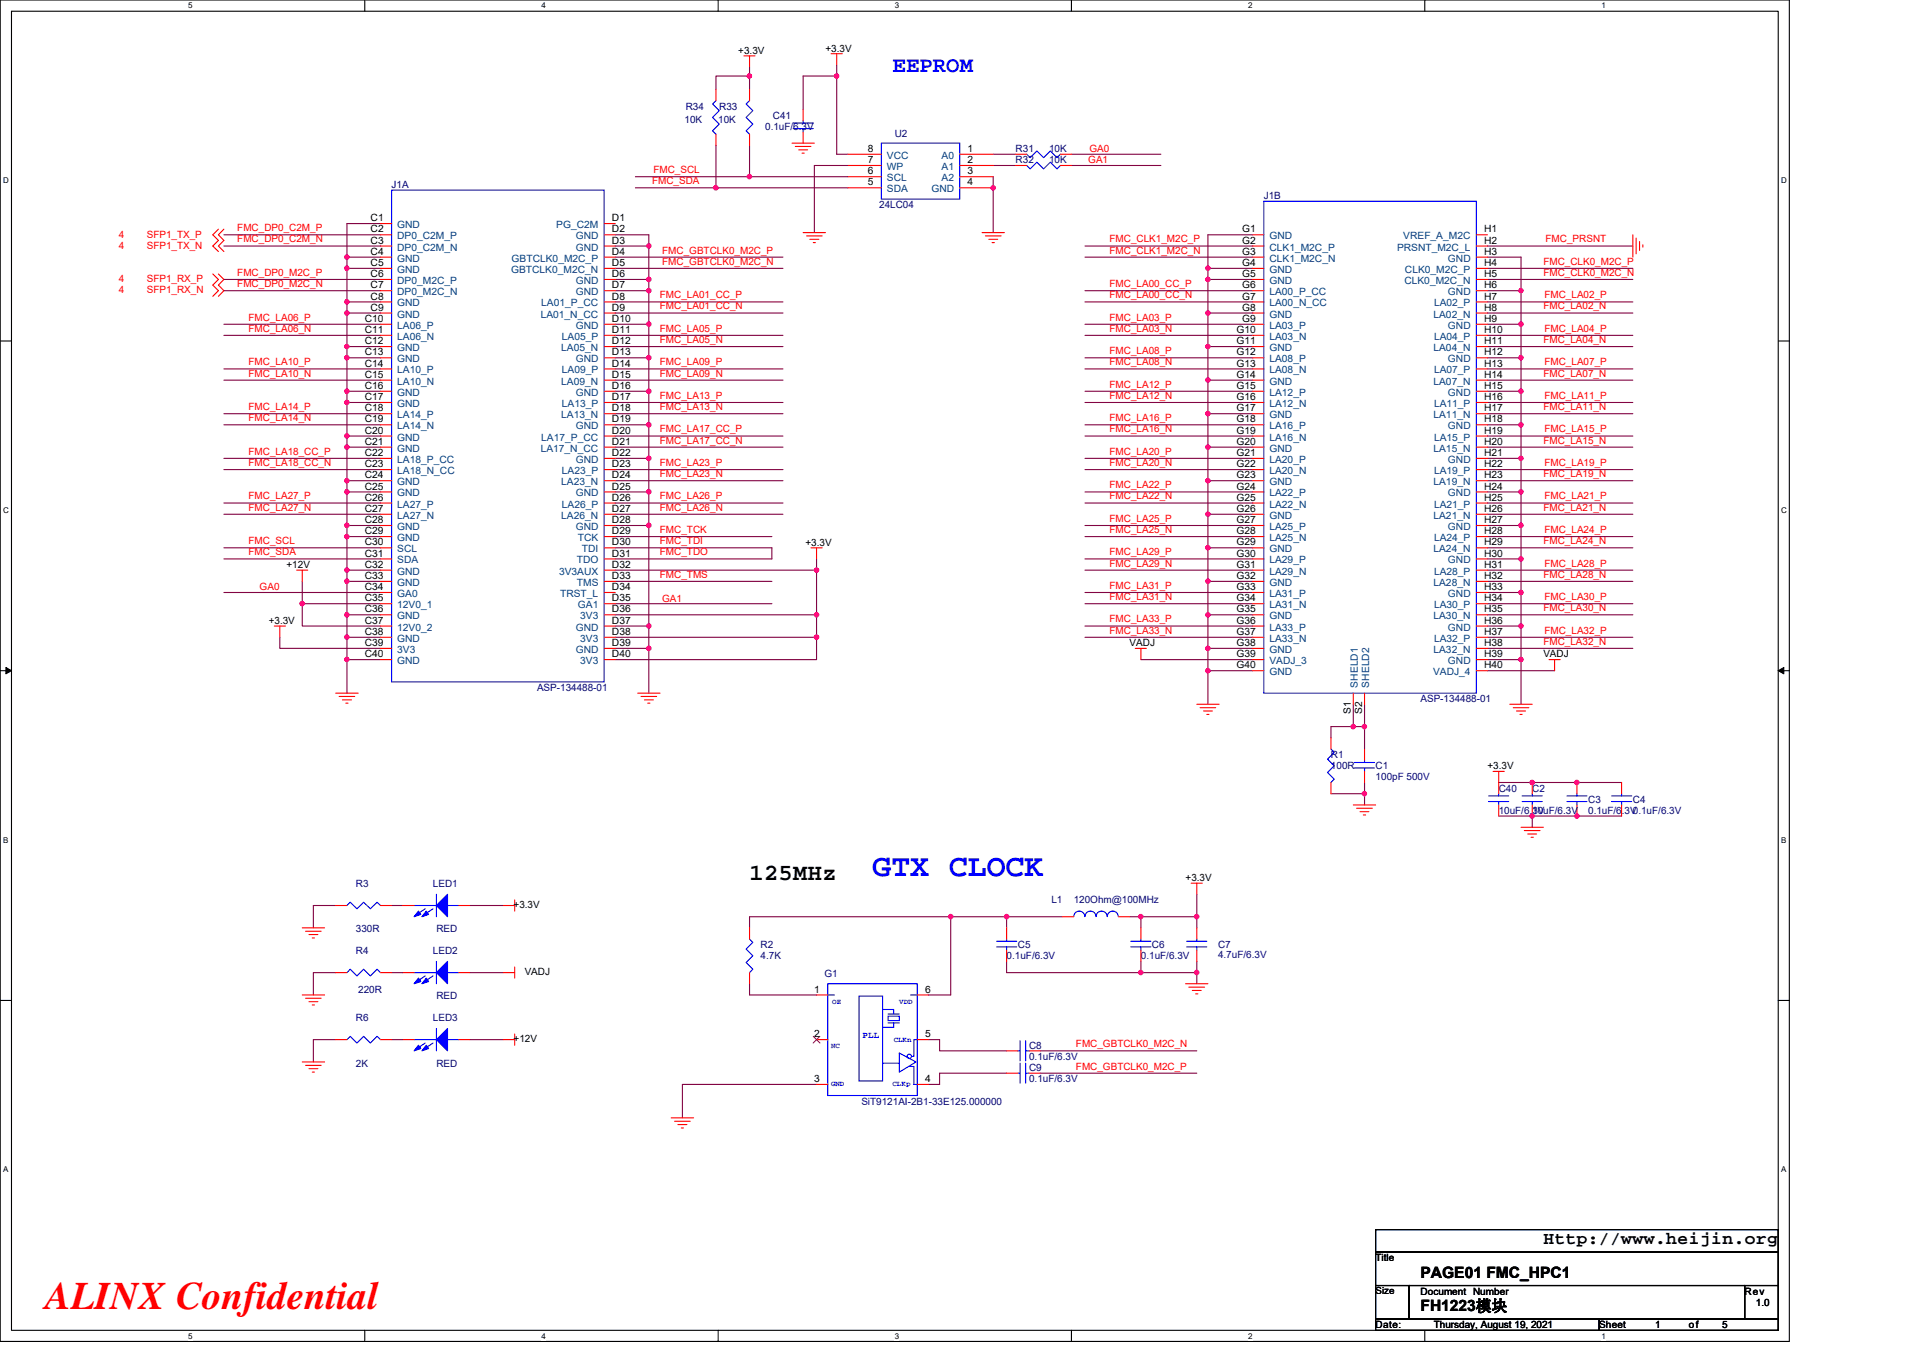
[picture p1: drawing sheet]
<svg xmlns="http://www.w3.org/2000/svg" width="297mm" height="210mm" viewBox="0 0 297 210" stroke-linecap="round" stroke-linejoin="round" font-family="sans-serif">
<path d="M0 0h276.4v207.3h-276.4zM1.8 1.7h272.9v203.8h-272.9z" fill="none" stroke="#000" stroke-width=".17"/>
<g fill="#fff">
<path d="M29.1 .2h.6v1.4h-.6z"/>
<path d="M29.1 205.7h.6v1.4h-.6z"/>
</g>
<path d="M56.3 0v1.7M56.3 205.5v1.8" fill="none" stroke="#000" stroke-width=".17"/>
<g fill="#fff">
<path d="M83.6 .2h.7v1.4h-.7z"/>
<path d="M83.6 205.7h.7v1.4h-.7z"/>
</g>
<path d="M110.9 0v1.7M110.9 205.5v1.8" fill="none" stroke="#000" stroke-width=".17"/>
<g fill="#fff">
<path d="M138.2 .2h.7v1.4h-.7z"/>
<path d="M138.2 205.7h.7v1.4h-.7z"/>
</g>
<path d="M165.5 0v1.7M165.5 205.5v1.8" fill="none" stroke="#000" stroke-width=".17"/>
<g fill="#fff">
<path d="M192.8 .2h.6v1.4h-.6z"/>
<path d="M192.8 205.7h.6v1.4h-.6z"/>
</g>
<path d="M220.1 0v1.7M220.1 205.5v1.8" fill="none" stroke="#000" stroke-width=".17"/>
<g fill="#fff">
<path d="M247.4 .2h.6v1.4h-.6z"/>
<path d="M247.4 205.7h.6v1.4h-.6z"/>
<path d="M.5 27.2h.8v1.4h-.8z"/>
<path d="M275.1 27.2h.9v1.4h-.9z"/>
<path d="M.5 78.1h.8v1.4h-.8z"/>
<path d="M275.1 78.1h.9v1.4h-.9z"/>
</g>
<path d="M0 52.7h1.8M274.7 52.7h1.7" fill="none" stroke="#000" stroke-width=".17"/>
<g fill="#fff">
<path d="M.5 129.1h.8v1.4h-.8z"/>
<path d="M275.1 129.1h.8v1.4h-.8z"/>
</g>
<path d="M0 103.6h1.8M274.7 103.6h1.7" fill="none" stroke="#000" stroke-width=".17"/>
<path d="M.9 103.1l.9 .5-.9 .5zM274.7 103.6l.8-.5v1z" fill="#000" stroke="#000" stroke-width=".15"/>
<g fill="#fff">
<path d="M.5 180h.8v1.4h-.8z"/>
<path d="M275.1 180h.8v1.4h-.8z"/>
</g>
<path d="M0 154.6h1.8M274.7 154.6h1.7M212.5 190h62.2v3.5h-62.2zM212.5 193.5h62.2v5.1h-62.2zM212.5 198.6h5.2v5.2h-5.2zM217.7 198.6h51.8v5.2h-51.8zM269.5 198.6h5.2v5.2h-5.2zM212.5 203.8h34.5v1.7h-34.5zM247 203.8h27.7v1.7h-27.7z" fill="none" stroke="#000" stroke-width=".17"/>
<g fill="none" stroke="#800040" stroke-width=".17">
<path d="M115.8 11.7h-5.2v2.1M115.8 11.7v2.1M115.8 10.4v1.3M129.2 11.7v12.1h1.8M129.2 11.7h-5.1v5.2M129.2 10v1.7M34.6 36.3h24.2M34.6 38h24.2M53.6 39.7h5.2M53.6 39.7v1.8M58.8 34.5h-5.2v5.2M95 39.7h25.9"/>
<path d="M95 36.3h5.2v1.7M95 38h5.2M98.1 29h12.5M98.1 27.3h17.7M100.2 38v5.2M110.6 29h20.4M110.6 22.5v6.5M115.8 27.3h15.2M115.8 22.5v4.8M131 25.6h-5.2v10.3M153.4 23.8h3.5M153.4 25.6h3.5"/>
<path d="M153.4 27.3v8.6M165.5 25.6h13.8M165.5 23.8h13.8M167.6 38h25.9M167.6 39.7h25.9M193.5 36.3h-6.9v5.2M229.8 39.7h5.1v5.2M229.8 38h22.4M34.6 43.2h24.2M34.6 44.9h24.2M34.6 51.8h24.2M34.6 57h24.2"/>
<path d="M34.6 58.7h24.2M34.6 50.1h24.2M53.6 55.3h5.2M53.6 53.6h5.2M53.6 48.4h5.2M53.6 46.7h5.2M53.6 41.5h5.2M53.6 55.3v5.2M53.6 53.6v1.7M53.6 48.4v5.2M53.6 46.7v1.7M53.6 41.5v5.2"/>
<path d="M95 41.5h25.9M95 46.7h25.9M95 48.4h25.9M95 51.8h25.9M95 53.6h25.9M95 57h25.9M95 58.7h25.9M95 55.3h5.2M95 50.1h5.2M95 44.9h5.2M95 43.2h5.2M100.2 55.3v5.2"/>
<path d="M100.2 50.1v5.2M100.2 43.2v1.7M100.2 44.9v5.2M167.6 44.9h25.9M167.6 46.7h25.9M167.6 50.1h25.9M167.6 51.8h25.9M167.6 55.3h25.9M167.6 57h25.9M186.6 58.7h6.9M186.6 41.5h6.9M186.6 43.2h6.9"/>
<path d="M186.6 43.2v5.2h6.9M186.6 48.4v5.2h6.9M186.6 58.7v5.2h6.9M186.6 41.5v1.7M186.6 53.6v5.1M229.8 55.3h5.1M229.8 50.1h5.1M229.8 44.9h5.1M229.8 41.5h22.4M229.8 43.2h22.4M229.8 46.7h22.4M229.8 48.4h22.4"/>
<path d="M229.8 51.8h22.4M229.8 53.6h22.4M229.8 57h22.4M229.8 58.7h22.4M234.9 55.3v5.2M234.9 50.1v5.2M234.9 44.9v5.2M34.6 63.9h24.2M34.6 65.6h24.2M34.6 70.8h24.2M34.6 72.6h24.2M34.6 77.7h24.2"/>
<path d="M34.6 79.5h24.2M53.6 76h5.2M53.6 74.3h5.2M53.6 69.1h5.2M53.6 67.4h5.2M53.6 62.2h5.2M53.6 60.5h5.2M53.6 76v5.2M53.6 74.3v1.7M53.6 69.1v5.2M53.6 62.2v5.2M53.6 60.5v1.7"/>
<path d="M53.6 67.4v1.7M95 62.2h25.9M95 63.9h25.9M95 69.1h25.9M95 67.4h25.9M95 72.6h25.9M95 74.3h25.9M95 77.7h25.9M95 79.5h25.9M95 76h5.2M95 70.8h5.2M95 65.6h5.2"/>
<path d="M95 60.5h5.2M100.2 76v5.2M100.2 70.8v5.2M100.2 65.6v5.2M100.2 60.5v5.1M167.6 60.5h25.9M167.6 62.2h25.9M167.6 65.6h25.9M167.6 67.4h25.9M167.6 70.8h25.9M167.6 72.6h25.9M167.6 76h25.9"/>
<path d="M167.6 77.7h25.9M186.6 69.1v5.2h6.9M186.6 74.3v5.2h6.9M186.6 79.5v5.1h6.9M186.6 63.9v5.2h6.9M229.8 76h5.1M229.8 70.8h5.1M229.8 65.6h5.1M229.8 60.5h5.1M229.8 63.9h22.4M229.8 62.2h22.4M229.8 69.1h22.4"/>
<path d="M229.8 67.4h22.4M229.8 74.3h22.4M229.8 72.6h22.4M229.8 79.5h22.4M229.8 77.7h22.4M234.9 76v5.2M234.9 70.8v5.2M234.9 60.5v5.1M234.9 65.6v5.2M34.6 84.6h24.2M34.6 91.5h24.2M34.6 86.4h24.2"/>
<path d="M43.2 98.5v1.7h15.6M46.7 89.8v3.5h12.1M46.7 93.3v3.4h12.1M53.6 98.5h5.2M53.6 95h5.2M53.6 89.8h5.2M53.6 88.1h5.2M53.6 82.9h5.2M53.6 81.2h5.2M53.6 95v3.5M53.6 89.8v5.2M53.6 82.9v5.2"/>
<path d="M53.6 81.2v1.7M53.6 88.1v1.7M53.6 98.5v3.4M95 88.1h31.1M95 81.2h5.2M95 96.7h5.2M95 98.5h31.1M95 82.9h24.2M95 84.6h24.2v1.8h-24.2M95 89.8h24.2M95 95h31.1M95 93.3h24.2"/>
<path d="M100.2 81.2v15.5M100.2 96.7v3.5M126.1 95v3.5M126.1 88.1v6.9M126.1 86.4v1.7M126.1 98.5v3.4h-31.1M167.6 81.2h25.9M167.6 82.9h25.9M167.6 86.4h25.9M167.6 88.1h25.9M167.6 91.5h25.9M167.6 93.3h25.9"/>
<path d="M167.6 96.7h25.9M167.6 98.5h25.9M186.6 84.6v5.2h6.9M186.6 89.8v5.2h6.9M186.6 95v5.2h6.9M229.8 96.7h5.1M229.8 91.5h5.1M229.8 86.4h5.1M229.8 81.2h5.1M229.8 84.6h22.4M229.8 82.9h22.4M229.8 89.8h22.4"/>
<path d="M229.8 88.1h22.4M229.8 95h22.4M229.8 93.3h22.4M229.8 98.5h22.4M234.9 96.7v5.2M234.9 91.5v5.2M234.9 86.4v5.1M234.9 81.2v5.2M53.6 101.9h5.2M53.6 101.9v5.2M95 100.2h5.2M100.2 100.2v6.9"/>
<path d="M176.2 101.9h17.3M186.6 100.2v3.4h6.9M186.6 103.6v5.2M209 112.3h-3.4v1.7M209 112.3h1.8M209 108.8v3.5M210.8 108.8v3.5M210.8 112.3v3.4M229.8 101.9h5.1M229.8 103.6h10.3M229.8 100.2h22.4M234.9 101.9v6.9"/>
<path d="M51.9 139.9h-3.5v3.5M60.5 139.9h1.7M72.6 139.9h5.2M184.9 138.2v3.4M205.6 122.6h5.2M210.8 120.9v1.7M210.8 122.6v1.8M231.5 120.9h19M231.5 126.1h5.2M236.7 126.1h13.8M236.7 126.1v1.7M51.9 150.3h-3.5v3.4"/>
<path d="M60.5 150.3h1.7M72.6 150.3h5.2M115.8 152v1.7h10.3M146.9 141.6v12.1h-3.5M146.9 141.6h-31.1v1.8M146.9 141.6h8.6M155.5 141.6v1.8M155.5 148.5v1.8h20.7M155.5 141.6h8.6M174.5 141.6h1.7M176.2 141.6v1.8M176.2 141.6h8.7"/>
<path d="M176.2 148.5v1.8h8.7M184.9 141.6v1.8M184.9 148.5v1.8M184.9 150.3v1.7M51.9 160.6h-3.5v3.5M60.5 160.6h1.7M72.6 160.6h5.2M126.1 167.6h-20.7v5.1M143.4 160.6h1.7v1.8h10.4M155.5 165.8h-10.4v1.8h-1.7M160.7 165.8h24.2M160.7 162.4h24.2"/>
</g>
<g fill="#f0f" stroke="#f0f" stroke-width=".17">
<circle cx="186.6" cy="41.4" r=".34"/>
<circle cx="186.6" cy="43.2" r=".34"/>
<circle cx="186.6" cy="53.5" r=".33"/>
<circle cx="186.6" cy="48.4" r=".34"/>
<circle cx="186.6" cy="58.7" r=".34"/>
<circle cx="186.6" cy="63.9" r=".34"/>
<circle cx="186.6" cy="69.1" r=".34"/>
<circle cx="186.6" cy="79.4" r=".33"/>
<circle cx="186.6" cy="74.3" r=".34"/>
<circle cx="186.6" cy="84.6" r=".34"/>
<circle cx="186.6" cy="95" r=".34"/>
<circle cx="186.6" cy="89.8" r=".34"/>
<circle cx="186.6" cy="100.2" r=".34"/>
<circle cx="234.9" cy="101.9" r=".34"/>
<circle cx="234.9" cy="91.5" r=".34"/>
<circle cx="234.9" cy="96.7" r=".33"/>
<circle cx="234.9" cy="86.4" r=".34"/>
<circle cx="234.9" cy="81.2" r=".34"/>
<circle cx="234.9" cy="76" r=".34"/>
<circle cx="234.9" cy="70.8" r=".33"/>
<circle cx="234.9" cy="65.6" r=".34"/>
<circle cx="234.9" cy="60.4" r=".34"/>
<circle cx="234.9" cy="55.3" r=".34"/>
<circle cx="234.9" cy="50.1" r=".34"/>
<circle cx="234.9" cy="44.9" r=".33"/>
<circle cx="53.6" cy="101.9" r=".34"/>
<circle cx="53.6" cy="98.4" r=".34"/>
<circle cx="53.6" cy="89.8" r=".34"/>
<circle cx="53.6" cy="95" r=".34"/>
<circle cx="53.6" cy="88.1" r=".33"/>
<circle cx="53.6" cy="82.9" r=".34"/>
<circle cx="53.6" cy="81.2" r=".34"/>
<circle cx="53.6" cy="76" r=".34"/>
<circle cx="53.6" cy="74.3" r=".34"/>
<circle cx="53.6" cy="69.1" r=".34"/>
<circle cx="53.6" cy="67.3" r=".34"/>
<circle cx="53.6" cy="62.2" r=".33"/>
<circle cx="53.6" cy="60.4" r=".34"/>
<circle cx="53.6" cy="55.3" r=".34"/>
<circle cx="53.6" cy="53.5" r=".33"/>
<circle cx="53.6" cy="48.4" r=".34"/>
<circle cx="53.6" cy="46.6" r=".34"/>
<circle cx="53.6" cy="41.4" r=".34"/>
<circle cx="53.6" cy="39.7" r=".34"/>
<circle cx="100.2" cy="100.2" r=".34"/>
<circle cx="100.2" cy="81.2" r=".34"/>
<circle cx="100.2" cy="76" r=".34"/>
<circle cx="100.2" cy="70.8" r=".33"/>
<circle cx="100.2" cy="65.6" r=".34"/>
<circle cx="100.2" cy="60.4" r=".34"/>
<circle cx="100.2" cy="55.3" r=".34"/>
<circle cx="100.2" cy="50.1" r=".34"/>
<circle cx="100.2" cy="44.9" r=".33"/>
<circle cx="100.2" cy="43.2" r=".34"/>
<circle cx="243.6" cy="126.1" r=".34"/>
<circle cx="236.7" cy="126.1" r=".34"/>
<circle cx="100.2" cy="38" r=".34"/>
<circle cx="243.6" cy="120.9" r=".34"/>
<circle cx="236.7" cy="120.9" r=".34"/>
<circle cx="100.2" cy="96.7" r=".33"/>
<circle cx="46.7" cy="93.3" r=".34"/>
<circle cx="126.1" cy="98.4" r=".34"/>
<circle cx="126.1" cy="88.1" r=".33"/>
<circle cx="210.8" cy="112.3" r=".34"/>
<circle cx="209" cy="112.3" r=".34"/>
<circle cx="210.8" cy="122.6" r=".33"/>
<circle cx="126.1" cy="95" r=".34"/>
<circle cx="186.6" cy="103.6" r=".34"/>
<circle cx="184.8" cy="141.6" r=".34"/>
<circle cx="184.8" cy="150.3" r=".34"/>
<circle cx="176.2" cy="141.6" r=".34"/>
<circle cx="176.2" cy="150.3" r=".34"/>
<circle cx="155.5" cy="141.6" r=".34"/>
<circle cx="146.9" cy="141.6" r=".34"/>
<circle cx="115.8" cy="11.7" r=".34"/>
<circle cx="115.8" cy="27.3" r=".34"/>
<circle cx="110.6" cy="29" r=".34"/>
<circle cx="129.2" cy="11.7" r=".34"/>
<circle cx="153.4" cy="29" r=".34"/>
</g>
<g fill="none" stroke="#f00" stroke-width=".17">
<path d="M110.6 13.8v1.8M114.9 8.6h1.7M115.8 8.6v1.8M115.8 13.8v1.8M124.1 16.9v1.8M128.4 8.3h1.7M129.2 8.3v1.7M33.7 35.4l-.8 .9 .8 .8-.8 .9 .8 .9M34.6 35.4l-.9 .9 .9 .8-.9 .9 .9 .9M58.8 36.3h1.7M58.8 38h1.7M58.8 34.5h1.7"/>
<path d="M58.8 39.7h1.7M93.3 34.5h1.7M93.3 36.3h1.7M93.3 38h1.7M93.3 39.7h1.7M110.6 20.7v1.8M115.8 20.7v1.8M122.3 22.1h3.5M122.8 22.6h2.5M123.4 23.2h1.4M123.9 23.7h.3M124.1 35.9h3.4"/>
<path d="M124.1 20.4v1.7M124.6 36.4h2.4M125.1 37h1.4M125.6 37.5h.4M131 29h5.1M131 23.8h5.1M131 25.6h5.1M131 27.3h5.1M148.2 29h5.2M148.2 23.8h5.2M148.2 25.6h5.2M148.2 27.3h5.2"/>
<path d="M151.7 35.9h3.4M152.2 36.4h2.4M152.7 37h1.4M153.2 37.5h.4M156.9 23.8h1.7M156.9 25.6h1.7M163.8 23.8h1.7M163.8 25.6h1.7M193.5 36.3h1.7M193.5 38h1.7M193.5 39.7h1.7M228 36.3h1.8"/>
<path d="M228 38h1.8M228 39.7h1.8M252.2 36.3v3.4M252.7 36.8v2.4M253.3 37.3v1.4M253.8 37.8v.4M32.9 42.3l.8 .9-.8 .8 .8 .9-.8 .9M33.7 42.3l.9 .9-.9 .8 .9 .9-.9 .9M58.8 43.2h1.7M58.8 44.9h1.7M58.8 50.1h1.7M58.8 51.8h1.7"/>
<path d="M58.8 57h1.7M58.8 58.7h1.7M58.8 41.5h1.7M58.8 46.7h1.7M58.8 48.4h1.7M58.8 53.6h1.7M58.8 55.3h1.7M93.3 41.5h1.7M93.3 43.2h1.7M93.3 44.9h1.7M93.3 46.7h1.7M93.3 48.4h1.7"/>
<path d="M93.3 50.1h1.7M93.3 51.8h1.7M93.3 53.6h1.7M93.3 55.3h1.7M93.3 57h1.7M93.3 58.7h1.7M193.5 41.5h1.7M193.5 43.2h1.7M193.5 44.9h1.7M193.5 46.7h1.7M193.5 48.4h1.7M193.5 50.1h1.7"/>
<path d="M193.5 51.8h1.7M193.5 53.6h1.7M193.5 55.3h1.7M193.5 57h1.7M193.5 58.7h1.7M228 41.5h1.8M228 43.2h1.8M228 44.9h1.8M228 46.7h1.8M228 48.4h1.8M228 50.1h1.8M228 51.8h1.8"/>
<path d="M228 53.6h1.8M228 55.3h1.8M228 57h1.8M228 58.7h1.8M58.8 63.9h1.7M58.8 65.6h1.7M58.8 70.8h1.7M58.8 72.6h1.7M58.8 77.7h1.7M58.8 79.5h1.7M58.8 60.5h1.7M58.8 62.2h1.7"/>
<path d="M58.8 67.4h1.7M58.8 69.1h1.7M58.8 74.3h1.7M58.8 76h1.7M93.3 60.5h1.7M93.3 62.2h1.7M93.3 63.9h1.7M93.3 65.6h1.7M93.3 67.4h1.7M93.3 69.1h1.7M93.3 70.8h1.7M93.3 72.6h1.7"/>
<path d="M93.3 74.3h1.7M93.3 76h1.7M93.3 77.7h1.7M93.3 79.5h1.7M193.5 60.5h1.7M193.5 62.2h1.7M193.5 63.9h1.7M193.5 65.6h1.7M193.5 67.4h1.7M193.5 69.1h1.7M193.5 70.8h1.7M193.5 72.6h1.7"/>
<path d="M193.5 74.3h1.7M193.5 76h1.7M193.5 77.7h1.7M193.5 79.5h1.7M228 60.5h1.8M228 62.2h1.8M228 63.9h1.8M228 65.6h1.8M228 67.4h1.8M228 69.1h1.8M228 70.8h1.8M228 72.6h1.8"/>
<path d="M228 74.3h1.8M228 76h1.8M228 77.7h1.8M228 79.5h1.8M42.4 96.7h1.7M43.2 96.7v1.8M45.8 88.1h1.7M46.7 88.1v1.7M58.8 84.6h1.7M58.8 86.4h1.7M58.8 91.5h1.7M58.8 93.3h1.7"/>
<path d="M58.8 96.7h1.7M58.8 81.2h1.7M58.8 82.9h1.7M58.8 88.1h1.7M58.8 89.8h1.7M58.8 95h1.7M58.8 98.5h1.7M93.3 81.2h1.7M93.3 82.9h1.7M93.3 84.6h1.7M93.3 86.4h1.7M93.3 88.1h1.7"/>
<path d="M93.3 89.8h1.7M93.3 91.5h1.7M93.3 93.3h1.7M93.3 95h1.7M93.3 96.7h1.7M93.3 98.5h1.7M125.3 84.6h1.7M126.1 84.6v1.8M193.5 81.2h1.7M193.5 82.9h1.7M193.5 84.6h1.7M193.5 86.4h1.7"/>
<path d="M193.5 88.1h1.7M193.5 89.8h1.7M193.5 91.5h1.7M193.5 93.3h1.7M193.5 95h1.7M193.5 96.7h1.7M193.5 98.5h1.7M228 81.2h1.8M228 82.9h1.8M228 84.6h1.8M228 86.4h1.8M228 88.1h1.8"/>
<path d="M228 89.8h1.8M228 91.5h1.8M228 93.3h1.8M228 95h1.8M228 96.7h1.8M228 98.5h1.8M51.9 107.1h3.4M52.4 107.6h2.4M52.9 108.1h1.4M53.4 108.6h.4M58.8 100.2h1.7M58.8 101.9h1.7"/>
<path d="M93.3 100.2h1.7M93.3 101.9h1.7M98.5 107.1h3.5M99 107.6h2.4M99.5 108.1h1.4M100.1 108.6h.3M175.4 100.2h1.7M176.2 100.2v1.7M184.9 108.8h3.4M185.4 109.3h2.4M185.9 109.9h1.4M186.4 110.4h.4"/>
<path d="M193.5 100.2h1.7M193.5 101.9h1.7M193.5 103.6h1.7M205.6 114v1.7M209 107.1v1.7M210.8 107.1v1.7M210.8 115.7v1.8M210.8 119.2v1.7M228 100.2h1.8M228 101.9h1.8M228 103.6h1.8M230.6 119.2h1.8"/>
<path d="M231.5 119.2v3.4M233.2 108.8h3.5M233.7 109.3h2.5M234.2 109.9h1.4M234.8 110.4h.3M239.3 101.9h1.7M240.1 101.9v1.7M51.9 139.9h1.7M58.8 139.9h1.7M62.2 139.9h1.8M70.9 139.9h1.7M77.8 139.9h1.7"/>
<path d="M79.5 139v1.8M184 136.5h1.7M184.9 136.5v1.7M205.6 120.9v1.7M209 124.4h3.5M209.5 124.9h2.5M210.1 125.4h1.4M210.6 125.9h.3M231.5 124.4v1.7M234.9 127.8h3.5M235.5 128.3h2.4M236 128.9h1.4"/>
<path d="M236.5 129.4h.4M236.7 120.9v1.7M236.7 124.4v1.7M243.6 120.9v1.7M243.6 124.4v1.7M250.5 120.9v1.7M250.5 124.4v1.7M46.7 143.4h3.4M46.7 153.7h3.4M47.2 143.9h2.4M47.2 154.2h2.4M47.7 144.4h1.4"/>
<path d="M47.7 154.8h1.4M48.2 144.9h.4M48.2 155.3h.4M51.9 150.3h1.7M58.8 150.3h1.7M62.2 150.3h1.8M70.9 150.3h1.7M77.8 150.3h1.7M79.5 149.4v1.7M79.5 159.8v1.7M115.8 143.4v1.7M115.8 150.3v1.7"/>
<path d="M126.1 153.7h1.8M141.7 153.7h1.7M155.5 143.4v1.7M155.5 146.8v1.7M164.1 141.6h1.8M172.8 141.6h1.7M176.2 143.4v1.7M176.2 146.8v1.7M183.1 152h3.5M183.6 152.5h2.5M184.2 153h1.3M184.7 153.6h.3"/>
<path d="M184.9 143.4v1.7M184.9 146.8v1.7M46.7 164.1h3.4M47.2 164.6h2.4M47.7 165.1h1.4M48.2 165.7h.4M51.9 160.6h1.7M58.8 160.6h1.7M62.2 160.6h1.8M70.9 160.6h1.7M77.8 160.6h1.7M103.7 172.7h3.4"/>
<path d="M104.2 173.2h2.4M104.7 173.8h1.4M105.2 174.3h.4M126.1 160.6h1.8M126.1 167.6h1.8M141.7 167.6h1.7M141.7 160.6h1.7M155.5 162.4h1.7M155.5 165.8h1.7M159 162.4h1.7M159 165.8h1.7"/>
</g>
<g fill="none" stroke="#00f" stroke-width=".17">
<path d="M110.6 15.6l-.5 .5 1 1-1 1 1 1.1-1 1 .5 .5M115.8 15.6l-.6 .5 1.1 1-1.1 1 1.1 1.1-1.1 1 .6 .5M122.5 19.9h3.1M122.5 19h3.1M124.1 18.7v.3M124.1 19.9v.5M60.5 29.4h32.8v76h-32.8zM136.1 22.1h12.1v8.7h-12.1zM158.6 23.8l.5 .6 1.1-1.1 1 1.1 1-1.1 1.1 1.1 .5-.6M158.6 25.6l.5 .5 1.1-1 1 1 1-1 1.1 1 .5-.5M195.2 31.1h32.8v76h-32.8zM205.6 115.7l.5 .5-1 1.1 1 1-1 1.1 1 1-.5 .5"/>
<path d="M209.2 118.7h3.1M209.2 117.8h3.1M210.8 117.5v.3M210.8 118.7v.5M53.6 139.9l.5-.5 1 1 1.1-1 1 1 1-1 .6 .5M64 139.9h3.4M67.4 138.2v3.4M69.1 139.9h1.8M229.9 123.8h3.1M229.9 123h3.1M231.5 122.6v.4M231.5 123.8v.6"/>
<path d="M235.1 123.8h3.1M235.1 123h3.1M236.7 122.6v.4M236.7 123.8v.6M242 123.8h3.1M242 123h3.1M243.6 122.6v.4M243.6 123.8v.6M248.9 123.8h3.1M248.9 123h3.1M250.5 122.6v.4M250.5 123.8v.6"/>
<path d="M53.6 150.3l.5-.5 1 1 1.1-1 1 1 1-1 .6 .5M64 150.3h3.4M65.7 140.4l-1.6 1.1M65.7 150.8l-1.6 1M66.9 140.4l-1.6 1.1M66.9 150.8l-1.6 1M67.4 158.9v3.5M67.4 148.5v3.5M69.1 150.3h1.8M115.8 145.1l.5 .5-1.1 1 1.1 1.1-1.1 1 1.1 1.1-.5 .5M127.9 153.7h1M127.9 152h13.8v17.3h-13.8z"/>
<path d="M132.7 153.9h3.6v13.1h-3.6zM136.3 156h1.7v.7M137.2 157h1.7v.7h-1.7zM137.2 156.7h1.7M137.2 158.1h1.7M138 158.1v.6h-1.7M140.6 153.7h1.1M153.9 146.3h3.2M153.9 145.4h3.2M155.5 145.1v.3M155.5 146.3v.5M167.6 141.6a.86 .86 0 0 0-.9-.8 .86 .86 0 0 0-.8 .8"/>
<path d="M172.7 141.6a.86 .86 0 0 0-.8-.8 .86 .86 0 0 0-.9 .8 .87 .87 0 0 0-.8-.8 .87 .87 0 0 0-.9 .8 .85 .85 0 0 0-.9-.8 .85 .85 0 0 0-.8 .8M174.7 146.3h3.1M174.7 145.4h3.1M176.2 145.1v.3M176.2 146.3v.5M183.3 146.3h3.1M183.3 145.4h3.1M184.9 145.1v.3M184.9 146.3v.5M53.6 160.6l.5-.5 1 1.1 1.1-1.1 1 1.1 1-1.1 .6 .5M64 160.6h3.4M65.7 161.2l-1.6 1"/>
<path d="M66.9 161.2l-1.6 1M69.1 160.6h1.8M136.3 164.3h2.6M138.9 162.7l2.6 1.4-2.6 1.6zM140.5 164.8h.7v2.8h.5M141.7 160.6h-.5v2.6h-.4M157.2 162.4h.4M157.2 165.8h.4M157.6 160.8v3.1M157.6 164.3v3.1M158.4 160.8v3.1M158.4 162.4h.6"/>
<path d="M158.4 164.3v3.1M158.4 165.8h.6"/>
<circle cx="140.5" cy="163.2" r=".34"/>
</g>
<g fill="#00f" stroke="#00f" stroke-width=".17">
<path d="M69.1 138.2v3.4l-1.7-1.7z" fill-rule="evenodd"/>
<path d="M65.8 140.8l.4 .5-1 .3z" fill-rule="evenodd"/>
<path d="M64.6 140.8l.4 .5-1 .3z" fill-rule="evenodd"/>
<path d="M67.4 160.6l1.7-1.7v3.5z" fill-rule="evenodd"/>
<path d="M65.8 161.5l.4 .5-1 .4z" fill-rule="evenodd"/>
<path d="M64.6 161.5l.4 .5-1 .4z" fill-rule="evenodd"/>
<path d="M69.1 148.5v3.5l-1.7-1.7z" fill-rule="evenodd"/>
<path d="M65.8 151.1l.4 .6-1 .3z" fill-rule="evenodd"/>
<path d="M64.6 151.1l.4 .6-1 .3z" fill-rule="evenodd"/>
</g>
<path d="M125.6 160.1l1.1 1.1M126.6 160.1l-1 1.1" fill="none" stroke="#804000" stroke-width=".15"/>
<text font-size="6" fill="#f00" x="7" y="202.3">ALINX Confidential</text>
<text font-size="4.9" fill="#00f" x="134.8" y="135.4">GTX CLOCK</text>
<text font-size="3.6" x="115.8" y="136">125MHz</text>
<text font-size="3.4" fill="#00f" x="137.9" y="11.1">EEPROM</text>
<text font-size="2.8" x="238.4" y="192.3">Http://www.heijin.org</text>
<g font-size="2.4">
<text x="219.4" y="197.4">PAGE01 FMC_HPC1</text>
<text x="219.4" y="202.6">FH1223模块</text>
</g>
<g font-size="1.5">
<text x="114" y="8.3">+3.3V</text>
<text x="127.5" y="8">+3.3V</text>
<text x="134" y="23.5">8</text>
<text x="149.5" y="23.5">1</text>
<text x="134" y="28.7">5</text>
<text x="134" y="25.2">7</text>
<text x="134" y="26.9">6</text>
<text x="149.5" y="25.2">2</text>
<text x="149.5" y="26.9">3</text>
<text x="149.5" y="28.7">4</text>
<text x="57.3" y="35.9">C2</text>
<text x="57.3" y="34.2">C1</text>
<text x="94.5" y="35.9">D2</text>
<text x="94.5" y="34.2">D1</text>
<text x="191.9" y="35.9">G1</text>
<text x="229.3" y="35.9">H1</text>
<text x="57.3" y="37.7">C3</text>
<text x="57.3" y="39.4">C4</text>
<text x="57.3" y="41.1">C5</text>
<text x="94.5" y="37.7">D3</text>
<text x="94.5" y="41.1">D5</text>
<text x="94.5" y="39.4">D4</text>
<text x="191.9" y="37.7">G2</text>
<text x="191.9" y="39.4">G3</text>
<text x="191.9" y="41.1">G4</text>
<text x="229.3" y="39.4">H3</text>
<text x="229.3" y="41.1">H4</text>
<text x="229.3" y="37.7">H2</text>
<text x="57.3" y="42.8">C6</text>
<text x="57.3" y="44.6">C7</text>
<text x="57.3" y="46.3">C8</text>
<text x="94.5" y="42.8">D6</text>
<text x="94.5" y="44.6">D7</text>
<text x="94.5" y="46.3">D8</text>
<text x="191.9" y="42.8">G5</text>
<text x="191.9" y="44.6">G6</text>
<text x="191.9" y="46.3">G7</text>
<text x="229.3" y="42.8">H5</text>
<text x="229.3" y="44.6">H6</text>
<text x="229.3" y="46.3">H7</text>
<text x="56.4" y="49.7">C10</text>
<text x="56.4" y="51.5">C11</text>
<text x="56.4" y="53.2">C12</text>
<text x="57.3" y="48">C9</text>
<text x="94.5" y="49.7">D10</text>
<text x="94.5" y="51.5">D11</text>
<text x="94.5" y="53.2">D12</text>
<text x="94.5" y="48">D9</text>
<text x="191" y="51.5">G10</text>
<text x="191" y="53.2">G11</text>
<text x="191.9" y="48">G8</text>
<text x="191.9" y="49.7">G9</text>
<text x="229.3" y="48">H8</text>
<text x="229.3" y="49.7">H9</text>
<text x="229.3" y="51.5">H10</text>
<text x="229.3" y="53.2">H11</text>
<text x="56.4" y="56.6">C14</text>
<text x="56.4" y="58.4">C15</text>
<text x="56.4" y="54.9">C13</text>
<text x="94.5" y="54.9">D13</text>
<text x="94.5" y="56.6">D14</text>
<text x="94.5" y="58.4">D15</text>
<text x="191" y="54.9">G12</text>
<text x="191" y="56.6">G13</text>
<text x="191" y="58.4">G14</text>
<text x="229.3" y="54.9">H12</text>
<text x="229.3" y="56.6">H13</text>
<text x="229.3" y="58.4">H14</text>
<text x="56.4" y="63.6">C18</text>
<text x="56.4" y="65.3">C19</text>
<text x="56.4" y="60.1">C16</text>
<text x="56.4" y="61.8">C17</text>
<text x="94.5" y="60.1">D16</text>
<text x="94.5" y="61.8">D17</text>
<text x="94.5" y="63.6">D18</text>
<text x="94.5" y="65.3">D19</text>
<text x="191" y="60.1">G15</text>
<text x="191" y="61.8">G16</text>
<text x="191" y="63.6">G17</text>
<text x="191" y="65.3">G18</text>
<text x="229.3" y="60.1">H15</text>
<text x="229.3" y="61.8">H16</text>
<text x="229.3" y="63.6">H17</text>
<text x="229.3" y="65.3">H18</text>
<text x="56.4" y="70.5">C22</text>
<text x="56.4" y="67">C20</text>
<text x="56.4" y="68.7">C21</text>
<text x="94.5" y="70.5">D22</text>
<text x="94.5" y="67">D20</text>
<text x="94.5" y="68.7">D21</text>
<text x="191" y="67">G19</text>
<text x="191" y="68.7">G20</text>
<text x="191" y="70.5">G21</text>
<text x="229.3" y="67">H19</text>
<text x="229.3" y="68.7">H20</text>
<text x="229.3" y="70.5">H21</text>
<text x="56.4" y="72.2">C23</text>
<text x="56.4" y="77.4">C26</text>
<text x="56.4" y="73.9">C24</text>
<text x="56.4" y="75.6">C25</text>
<text x="94.5" y="72.2">D23</text>
<text x="94.5" y="73.9">D24</text>
<text x="94.5" y="75.6">D25</text>
<text x="94.5" y="77.4">D26</text>
<text x="191" y="72.2">G22</text>
<text x="191" y="73.9">G23</text>
<text x="191" y="75.6">G24</text>
<text x="191" y="77.4">G25</text>
<text x="229.3" y="72.2">H22</text>
<text x="229.3" y="73.9">H23</text>
<text x="229.3" y="75.6">H24</text>
<text x="229.3" y="77.4">H25</text>
<text x="56.4" y="79.1">C27</text>
<text x="56.4" y="80.8">C28</text>
<text x="56.4" y="82.6">C29</text>
<text x="94.5" y="79.1">D27</text>
<text x="94.5" y="80.8">D28</text>
<text x="94.5" y="82.6">D29</text>
<text x="191" y="79.1">G26</text>
<text x="191" y="80.8">G27</text>
<text x="191" y="82.6">G28</text>
<text x="229.3" y="79.1">H26</text>
<text x="229.3" y="80.8">H27</text>
<text x="229.3" y="82.6">H28</text>
<text x="44.3" y="87.8">+12V</text>
<text x="56.4" y="84.3">C30</text>
<text x="56.4" y="86">C31</text>
<text x="56.4" y="87.7">C32</text>
<text x="56.4" y="89.5">C33</text>
<text x="94.5" y="87.7">D32</text>
<text x="94.5" y="86">D31</text>
<text x="94.5" y="89.5">D33</text>
<text x="94.5" y="84.3">D30</text>
<text x="124.4" y="84.3">+3.3V</text>
<text x="191" y="84.3">G29</text>
<text x="191" y="86">G30</text>
<text x="191" y="87.7">G31</text>
<text x="191" y="89.5">G32</text>
<text x="229.3" y="84.3">H29</text>
<text x="229.3" y="86">H30</text>
<text x="229.3" y="87.7">H31</text>
<text x="229.3" y="89.5">H32</text>
<text x="56.4" y="91.2">C34</text>
<text x="56.4" y="92.9">C35</text>
<text x="56.4" y="94.6">C36</text>
<text x="94.5" y="94.6">D36</text>
<text x="94.5" y="91.2">D34</text>
<text x="94.5" y="92.9">D35</text>
<text x="191" y="91.2">G33</text>
<text x="191" y="92.9">G34</text>
<text x="191" y="94.6">G35</text>
<text x="229.3" y="91.2">H33</text>
<text x="229.3" y="92.9">H34</text>
<text x="229.3" y="94.6">H35</text>
<text x="41.5" y="96.4">+3.3V</text>
<text x="56.4" y="96.4">C37</text>
<text x="56.4" y="99.8">C39</text>
<text x="56.4" y="98.1">C38</text>
<text x="56.4" y="101.6">C40</text>
<text x="94.5" y="98.1">D38</text>
<text x="94.5" y="101.6">D40</text>
<text x="94.5" y="96.4">D37</text>
<text x="94.5" y="99.8">D39</text>
<text x="174.5" y="99.9">VADJ</text>
<text x="191" y="96.4">G36</text>
<text x="191" y="98.1">G37</text>
<text x="191" y="99.8">G38</text>
<text x="191" y="101.6">G39</text>
<text x="229.3" y="96.4">H36</text>
<text x="229.3" y="98.1">H37</text>
<text x="229.3" y="99.8">H38</text>
<text x="229.3" y="101.6">H39</text>
<text x="238.4" y="101.6">VADJ</text>
<text x="191" y="103.3">G40</text>
<text x="229.3" y="103.3">H40</text>
<text x="208.7" y="110.3" transform="rotate(-90 208.7 110.3)">S1</text>
<text x="210.4" y="110.3" transform="rotate(-90 210.4 110.3)">S2</text>
<text x="229.8" y="118.9">+3.3V</text>
<text x="183.1" y="136.1">+3.3V</text>
<text x="79.3" y="140.3">+3.3V</text>
<text x="81" y="150.6">VADJ</text>
<text x="125.8" y="153.4">1</text>
<text x="142.9" y="153.4">6</text>
<text x="79.3" y="161">+12V</text>
<text x="125.8" y="160.3">2</text>
<text x="142.9" y="160.3">5</text>
<text x="125.8" y="167.2">3</text>
<text x="142.9" y="167.2">4</text>
<text x="212.5" y="194.9">Title</text>
<text x="212.5" y="200">Size</text>
<text x="219.4" y="200">Document Number</text>
<text x="269.5" y="200">Rev</text>
<text x="271.2" y="201.8">1.0</text>
<text x="212.5" y="205.2">Date:</text>
<text x="221.5" y="205.2">Thursday, August 19, 2021</text>
<text x="247" y="205.2">Sheet</text>
<text x="255.7" y="205.2">1</text>
<text x="260.9" y="205.2">of</text>
<text x="266" y="205.2">5</text>
</g>
<g font-size="1.5" fill="#000080">
<text x="105.9" y="17">R34</text>
<text x="111.1" y="17">R33</text>
<text x="105.7" y="19">10K</text>
<text x="110.9" y="19">10K</text>
<text x="118.2" y="20.1">0.1uF/6.3V</text>
<text x="119.4" y="18.3">C41</text>
<text x="138.2" y="21.1">U2</text>
<text x="156.9" y="23.5">R31</text>
<text x="162" y="23.5">10K</text>
<text x="60.5" y="29">J1A</text>
<text x="156.9" y="25.2">R32</text>
<text x="162" y="25.2">10K</text>
<text x="135.8" y="32.2">24LC04</text>
<text x="195.2" y="30.8">J1B</text>
<text x="82.9" y="106.8">ASP-134488-01</text>
<text x="219.4" y="108.5">ASP-134488-01</text>
<text x="205.6" y="117.1">R1</text>
<text x="205.6" y="118.9">100R</text>
<text x="212.5" y="118.9">C1</text>
<text x="212.5" y="120.6">100pF 500V</text>
<text x="231.5" y="122.3">C40</text>
<text x="231.5" y="125.8">10uF/6.3V</text>
<text x="236.7" y="122.3">C2</text>
<text x="236.7" y="125.8">10uF/6.3V</text>
<text x="245.3" y="124">C3</text>
<text x="245.3" y="125.8">0.1uF/6.3V0.1uF/6.3V</text>
<text x="252.2" y="124">C4</text>
<text x="55" y="137">R3</text>
<text x="66.9" y="137">LED1</text>
<text x="162.4" y="139.6">L1</text>
<text x="165.9" y="139.6">120Ohm@100MHz</text>
<text x="55" y="147.4">R4</text>
<text x="55" y="144.1">330R</text>
<text x="66.9" y="147.4">LED2</text>
<text x="67.4" y="144.1">RED</text>
<text x="117.5" y="146.5">R2</text>
<text x="117.5" y="148.2">4.7K</text>
<text x="155.5" y="148.2">0.1uF/6.3V</text>
<text x="157.2" y="146.5">C5</text>
<text x="176.2" y="148.2">0.1uF/6.3V</text>
<text x="177.9" y="146.5">C6</text>
<text x="188.1" y="146.5">C7</text>
<text x="188.1" y="148">4.7uF/6.3V</text>
<text x="55.3" y="153.4">220R</text>
<text x="67.4" y="154.4">RED</text>
<text x="127.3" y="151">G1</text>
<text x="55" y="157.7">R6</text>
<text x="66.9" y="157.7">LED3</text>
<text x="55" y="164.8">2K</text>
<text x="67.4" y="164.8">RED</text>
<text x="159" y="162">C8</text>
<text x="159" y="163.8">0.1uF/6.3V</text>
<text x="159" y="165.5">C9</text>
<text x="159" y="167.2">0.1uF/6.3V</text>
<text x="133.1" y="170.7">SiT9121AI-2B1-33E125.000000</text>
</g>
<g font-size="1.5" fill="#f00">
<text x="168.3" y="23.5">GA0</text>
<text x="100.7" y="28.5">FMC_SDA</text>
<text x="100.9" y="26.8">FMC_SCL</text>
<text x="168.1" y="25.2">GA1</text>
<text x="36.7" y="35.7">FMC_DP0_C2M_P</text>
<text x="18.3" y="36.8">4</text>
<text x="18.3" y="38.5">4</text>
<text x="22.7" y="36.8">SFP1_TX_P</text>
<text x="22.7" y="38.5">SFP1_TX_N</text>
<text x="36.7" y="37.5">FMC_DP0_C2M_N</text>
<text x="102.3" y="39.2">FMC_GBTCLK0_M2C_P</text>
<text x="102.3" y="40.9">FMC_GBTCLK0_M2C_N</text>
<text x="171.4" y="37.5">FMC_CLK1_M2C_P</text>
<text x="171.4" y="39.2">FMC_CLK1_M2C_N</text>
<text x="238.4" y="40.9">FMC_CLK0_M2C_P</text>
<text x="238.7" y="37.5">FMC_PRSNT</text>
<text x="18.3" y="43.5">4</text>
<text x="18.3" y="45.3">4</text>
<text x="22.7" y="43.5">SFP1_RX_P</text>
<text x="22.7" y="45.3">SFP1_RX_N</text>
<text x="36.7" y="42.6">FMC_DP0_M2C_P</text>
<text x="36.7" y="44.4">FMC_DP0_M2C_N</text>
<text x="101.9" y="46.1">FMC_LA01_CC_P</text>
<text x="101.9" y="47.8">FMC_LA01_CC_N</text>
<text x="171.4" y="44.4">FMC_LA00_CC_P</text>
<text x="171.4" y="46.1">FMC_LA00_CC_N</text>
<text x="238.4" y="42.6">FMC_CLK0_M2C_N</text>
<text x="238.4" y="47.8">FMC_LA02_N</text>
<text x="238.6" y="46.1">FMC_LA02_P</text>
<text x="38.4" y="49.6">FMC_LA06_P</text>
<text x="38.4" y="51.3">FMC_LA06_N</text>
<text x="101.9" y="51.3">FMC_LA05_P</text>
<text x="101.9" y="53">FMC_LA05_N</text>
<text x="171.4" y="49.6">FMC_LA03_P</text>
<text x="171.4" y="51.3">FMC_LA03_N</text>
<text x="238.4" y="53">FMC_LA04_N</text>
<text x="238.6" y="51.3">FMC_LA04_P</text>
<text x="38.4" y="56.5">FMC_LA10_P</text>
<text x="38.4" y="58.2">FMC_LA10_N</text>
<text x="101.9" y="56.5">FMC_LA09_P</text>
<text x="101.9" y="58.2">FMC_LA09_N</text>
<text x="171.4" y="54.7">FMC_LA08_P</text>
<text x="171.4" y="56.5">FMC_LA08_N</text>
<text x="171.4" y="59.9">FMC_LA12_P</text>
<text x="238.4" y="58.2">FMC_LA07_N</text>
<text x="238.6" y="56.5">FMC_LA07_P</text>
<text x="38.4" y="63.4">FMC_LA14_P</text>
<text x="38.4" y="65.1">FMC_LA14_N</text>
<text x="101.9" y="61.6">FMC_LA13_P</text>
<text x="101.9" y="63.4">FMC_LA13_N</text>
<text x="171.4" y="61.6">FMC_LA12_N</text>
<text x="171.4" y="65.1">FMC_LA16_P</text>
<text x="238.4" y="63.4">FMC_LA11_N</text>
<text x="238.6" y="61.6">FMC_LA11_P</text>
<text x="38.4" y="70.3">FMC_LA18_CC_P</text>
<text x="101.9" y="68.5">FMC_LA17_CC_N</text>
<text x="101.9" y="66.8">FMC_LA17_CC_P</text>
<text x="171.4" y="66.8">FMC_LA16_N</text>
<text x="171.4" y="70.3">FMC_LA20_P</text>
<text x="238.4" y="68.5">FMC_LA15_N</text>
<text x="238.6" y="66.8">FMC_LA15_P</text>
<text x="38.4" y="72">FMC_LA18_CC_N</text>
<text x="38.4" y="77.2">FMC_LA27_P</text>
<text x="101.9" y="72">FMC_LA23_P</text>
<text x="101.9" y="73.7">FMC_LA23_N</text>
<text x="101.9" y="77.2">FMC_LA26_P</text>
<text x="171.4" y="72">FMC_LA20_N</text>
<text x="171.4" y="75.5">FMC_LA22_P</text>
<text x="171.4" y="77.2">FMC_LA22_N</text>
<text x="238.4" y="73.7">FMC_LA19_N</text>
<text x="238.6" y="72">FMC_LA19_P</text>
<text x="238.6" y="77.2">FMC_LA21_P</text>
<text x="38.4" y="78.9">FMC_LA27_N</text>
<text x="101.9" y="78.9">FMC_LA26_N</text>
<text x="101.9" y="82.4">FMC_TCK</text>
<text x="171.4" y="80.6">FMC_LA25_P</text>
<text x="171.4" y="82.4">FMC_LA25_N</text>
<text x="238.4" y="78.9">FMC_LA21_N</text>
<text x="238.6" y="82.4">FMC_LA24_P</text>
<text x="38.4" y="84.1">FMC_SCL</text>
<text x="38.4" y="85.8">FMC_SDA</text>
<text x="101.9" y="84.1">FMC_TDI</text>
<text x="101.9" y="85.8">FMC_TDO</text>
<text x="101.9" y="89.3">FMC_TMS</text>
<text x="171.4" y="85.8">FMC_LA29_P</text>
<text x="171.4" y="87.5">FMC_LA29_N</text>
<text x="238.4" y="84.1">FMC_LA24_N</text>
<text x="238.4" y="89.3">FMC_LA28_N</text>
<text x="238.6" y="87.5">FMC_LA28_P</text>
<text x="40.1" y="91.2">GA0</text>
<text x="102.3" y="92.9">GA1</text>
<text x="171.4" y="91">FMC_LA31_P</text>
<text x="171.4" y="92.7">FMC_LA31_N</text>
<text x="238.4" y="94.4">FMC_LA30_N</text>
<text x="238.6" y="92.7">FMC_LA30_P</text>
<text x="171.4" y="96.2">FMC_LA33_P</text>
<text x="171.4" y="97.9">FMC_LA33_N</text>
<text x="238.4" y="99.6">FMC_LA32_N</text>
<text x="238.6" y="97.9">FMC_LA32_P</text>
<text x="166.2" y="161.8">FMC_GBTCLK0_M2C_N</text>
<text x="166.2" y="165.3">FMC_GBTCLK0_M2C_P</text>
</g>
<g font-size="1.5" fill="#004080">
<text x="137" y="29.7">SDA</text>
<text x="137" y="24.5">VCC</text>
<text x="137" y="26.3">WP</text>
<text x="137" y="28">SCL</text>
<text x="143.9" y="29.7">GND</text>
<text x="145.4" y="24.5">A0</text>
<text x="145.4" y="26.3">A1</text>
<text x="145.4" y="28">A2</text>
<text x="61.4" y="35.2">GND</text>
<text x="85.9" y="35.2">PG_C2M</text>
<text x="61.4" y="37">DP0_C2M_P</text>
<text x="61.4" y="38.7">DP0_C2M_N</text>
<text x="61.4" y="40.4">GND</text>
<text x="79" y="40.4">GBTCLK0_M2C_P</text>
<text x="88.9" y="37">GND</text>
<text x="88.9" y="38.7">GND</text>
<text x="196.1" y="37">GND</text>
<text x="196.1" y="38.7">CLK1_M2C_P</text>
<text x="196.1" y="40.4">CLK1_M2C_N</text>
<text x="215.8" y="38.7">PRSNT_M2C_L</text>
<text x="216.8" y="37">VREF_A_M2C</text>
<text x="223.7" y="40.4">GND</text>
<text x="61.4" y="43.9">DP0_M2C_P</text>
<text x="61.4" y="45.6">DP0_M2C_N</text>
<text x="61.4" y="42.2">GND</text>
<text x="61.4" y="47.3">GND</text>
<text x="78.9" y="42.2">GBTCLK0_M2C_N</text>
<text x="83.6" y="47.3">LA01_P_CC</text>
<text x="88.9" y="43.9">GND</text>
<text x="88.9" y="45.6">GND</text>
<text x="196.1" y="42.2">GND</text>
<text x="196.1" y="43.9">GND</text>
<text x="196.1" y="45.6">LA00_P_CC</text>
<text x="196.1" y="47.3">LA00_N_CC</text>
<text x="216.9" y="43.9">CLK0_M2C_N</text>
<text x="217" y="42.2">CLK0_M2C_P</text>
<text x="221.5" y="47.3">LA02_P</text>
<text x="223.7" y="45.6">GND</text>
<text x="61.4" y="50.8">LA06_P</text>
<text x="61.4" y="52.5">LA06_N</text>
<text x="61.4" y="49.1">GND</text>
<text x="83.5" y="49.1">LA01_N_CC</text>
<text x="86.8" y="52.5">LA05_P</text>
<text x="88.9" y="50.8">GND</text>
<text x="196.1" y="49.1">GND</text>
<text x="196.1" y="50.8">LA03_P</text>
<text x="196.1" y="52.5">LA03_N</text>
<text x="221.4" y="49.1">LA02_N</text>
<text x="221.5" y="52.5">LA04_P</text>
<text x="223.7" y="50.8">GND</text>
<text x="61.4" y="57.7">LA10_P</text>
<text x="61.4" y="59.4">LA10_N</text>
<text x="61.4" y="54.3">GND</text>
<text x="61.4" y="56">GND</text>
<text x="86.7" y="54.3">LA05_N</text>
<text x="86.7" y="59.4">LA09_N</text>
<text x="86.8" y="57.7">LA09_P</text>
<text x="88.9" y="56">GND</text>
<text x="196.1" y="54.3">GND</text>
<text x="196.1" y="56">LA08_P</text>
<text x="196.1" y="57.7">LA08_N</text>
<text x="196.1" y="59.4">GND</text>
<text x="221.4" y="54.3">LA04_N</text>
<text x="221.4" y="59.4">LA07_N</text>
<text x="221.5" y="57.7">LA07_P</text>
<text x="223.7" y="56">GND</text>
<text x="61.4" y="64.6">LA14_P</text>
<text x="61.4" y="61.2">GND</text>
<text x="61.4" y="62.9">GND</text>
<text x="86.7" y="64.6">LA13_N</text>
<text x="86.8" y="62.9">LA13_P</text>
<text x="88.9" y="61.2">GND</text>
<text x="196.1" y="61.2">LA12_P</text>
<text x="196.1" y="62.9">LA12_N</text>
<text x="196.1" y="64.6">GND</text>
<text x="221.4" y="64.6">LA11_N</text>
<text x="221.5" y="62.9">LA11_P</text>
<text x="223.7" y="61.2">GND</text>
<text x="61.4" y="66.3">LA14_N</text>
<text x="61.4" y="71.5">LA18_P_CC</text>
<text x="61.4" y="68.1">GND</text>
<text x="61.4" y="69.8">GND</text>
<text x="83.5" y="69.8">LA17_N_CC</text>
<text x="83.6" y="68.1">LA17_P_CC</text>
<text x="88.9" y="66.3">GND</text>
<text x="88.9" y="71.5">GND</text>
<text x="196.1" y="66.3">LA16_P</text>
<text x="196.1" y="68.1">LA16_N</text>
<text x="196.1" y="69.8">GND</text>
<text x="196.1" y="71.5">LA20_P</text>
<text x="221.4" y="69.8">LA15_N</text>
<text x="221.5" y="68.1">LA15_P</text>
<text x="223.7" y="66.3">GND</text>
<text x="223.7" y="71.5">GND</text>
<text x="61.4" y="73.3">LA18_N_CC</text>
<text x="61.4" y="75">GND</text>
<text x="61.4" y="76.7">GND</text>
<text x="86.7" y="75">LA23_N</text>
<text x="86.8" y="73.3">LA23_P</text>
<text x="88.9" y="76.7">GND</text>
<text x="196.1" y="73.3">LA20_N</text>
<text x="196.1" y="75">GND</text>
<text x="196.1" y="76.7">LA22_P</text>
<text x="221.4" y="75">LA19_N</text>
<text x="221.5" y="73.3">LA19_P</text>
<text x="223.7" y="76.7">GND</text>
<text x="61.4" y="78.4">LA27_P</text>
<text x="61.4" y="80.2">LA27_N</text>
<text x="61.4" y="81.9">GND</text>
<text x="61.4" y="83.6">GND</text>
<text x="86.7" y="80.2">LA26_N</text>
<text x="86.8" y="78.4">LA26_P</text>
<text x="88.9" y="81.9">GND</text>
<text x="89.3" y="83.6">TCK</text>
<text x="196.1" y="78.4">LA22_N</text>
<text x="196.1" y="80.2">GND</text>
<text x="196.1" y="81.9">LA25_P</text>
<text x="196.1" y="83.6">LA25_N</text>
<text x="221.4" y="80.2">LA21_N</text>
<text x="221.5" y="78.4">LA21_P</text>
<text x="221.5" y="83.6">LA24_P</text>
<text x="223.7" y="81.9">GND</text>
<text x="61.4" y="85.3">SCL</text>
<text x="61.4" y="87.1">SDA</text>
<text x="61.4" y="88.8">GND</text>
<text x="86.4" y="88.8">3V3AUX</text>
<text x="89.1" y="87.1">TDO</text>
<text x="89.9" y="85.3">TDI</text>
<text x="196.1" y="85.3">GND</text>
<text x="196.1" y="87.1">LA29_P</text>
<text x="196.1" y="88.8">LA29_N</text>
<text x="221.4" y="85.3">LA24_N</text>
<text x="221.5" y="88.8">LA28_P</text>
<text x="223.7" y="87.1">GND</text>
<text x="61.4" y="92.2">GA0</text>
<text x="61.4" y="94">12V0_1</text>
<text x="61.4" y="90.5">GND</text>
<text x="61.4" y="95.7">GND</text>
<text x="86.5" y="92.2">TRST_L</text>
<text x="89.1" y="90.5">TMS</text>
<text x="89.3" y="94">GA1</text>
<text x="89.6" y="95.7">3V3</text>
<text x="196.1" y="90.5">GND</text>
<text x="196.1" y="92.2">LA31_P</text>
<text x="196.1" y="94">LA31_N</text>
<text x="196.1" y="95.7">GND</text>
<text x="221.4" y="90.5">LA28_N</text>
<text x="221.4" y="95.7">LA30_N</text>
<text x="221.5" y="94">LA30_P</text>
<text x="223.7" y="92.2">GND</text>
<text x="61.4" y="97.4">12V0_2</text>
<text x="61.4" y="100.9">3V3</text>
<text x="61.4" y="99.2">GND</text>
<text x="88.9" y="97.4">GND</text>
<text x="88.9" y="100.9">GND</text>
<text x="89.6" y="99.2">3V3</text>
<text x="196.1" y="97.4">LA33_P</text>
<text x="196.1" y="99.2">LA33_N</text>
<text x="196.1" y="100.9">GND</text>
<text x="221.4" y="100.9">LA32_N</text>
<text x="221.5" y="99.2">LA32_P</text>
<text x="223.7" y="97.4">GND</text>
<text x="61.4" y="102.6">GND</text>
<text x="89.6" y="102.6">3V3</text>
<text x="196.1" y="102.6">VADJ_3</text>
<text x="196.1" y="104.3">GND</text>
<text x="209.8" y="106.2" transform="rotate(-90 209.8 106.2)">SHELD1</text>
<text x="211.5" y="106.2" transform="rotate(-90 211.5 106.2)">SHELD2</text>
<text x="221.4" y="104.3">VADJ_4</text>
<text x="223.7" y="102.6">GND</text>
</g>
<text font-size="1.4" fill="#00f" x="133.2" y="160.4">PLL</text>
<g font-size="1.2">
<text x="29.1" y="1.3">5</text>
<text x="83.6" y="1.3">4</text>
<text x="138.2" y="1.3">3</text>
<text x="192.8" y="1.3">2</text>
<text x="247.4" y="1.3">1</text>
<text x=".5" y="28.3">D</text>
<text x="275.1" y="28.3">D</text>
<text x=".5" y="79.2">C</text>
<text x="275.1" y="79.2">C</text>
<text x=".5" y="130.2">B</text>
<text x="275.1" y="130.2">B</text>
<text x=".5" y="181.1">A</text>
<text x="275.1" y="181.1">A</text>
<text x="29.1" y="206.8">5</text>
<text x="83.6" y="206.8">4</text>
<text x="138.2" y="206.8">3</text>
<text x="192.8" y="206.8">2</text>
<text x="247.4" y="206.8">1</text>
</g>
<g font-size="1.1" fill="#00f">
<text x="128.5" y="155.2">OE</text>
<text x="138.9" y="155.2">VDD</text>
<text x="128.4" y="161.9">NC</text>
<text x="138" y="161.1">CLKn</text>
<text x="128.4" y="167.8">GND</text>
<text x="137.9" y="167.8">CLKp</text>
</g>
</svg>
